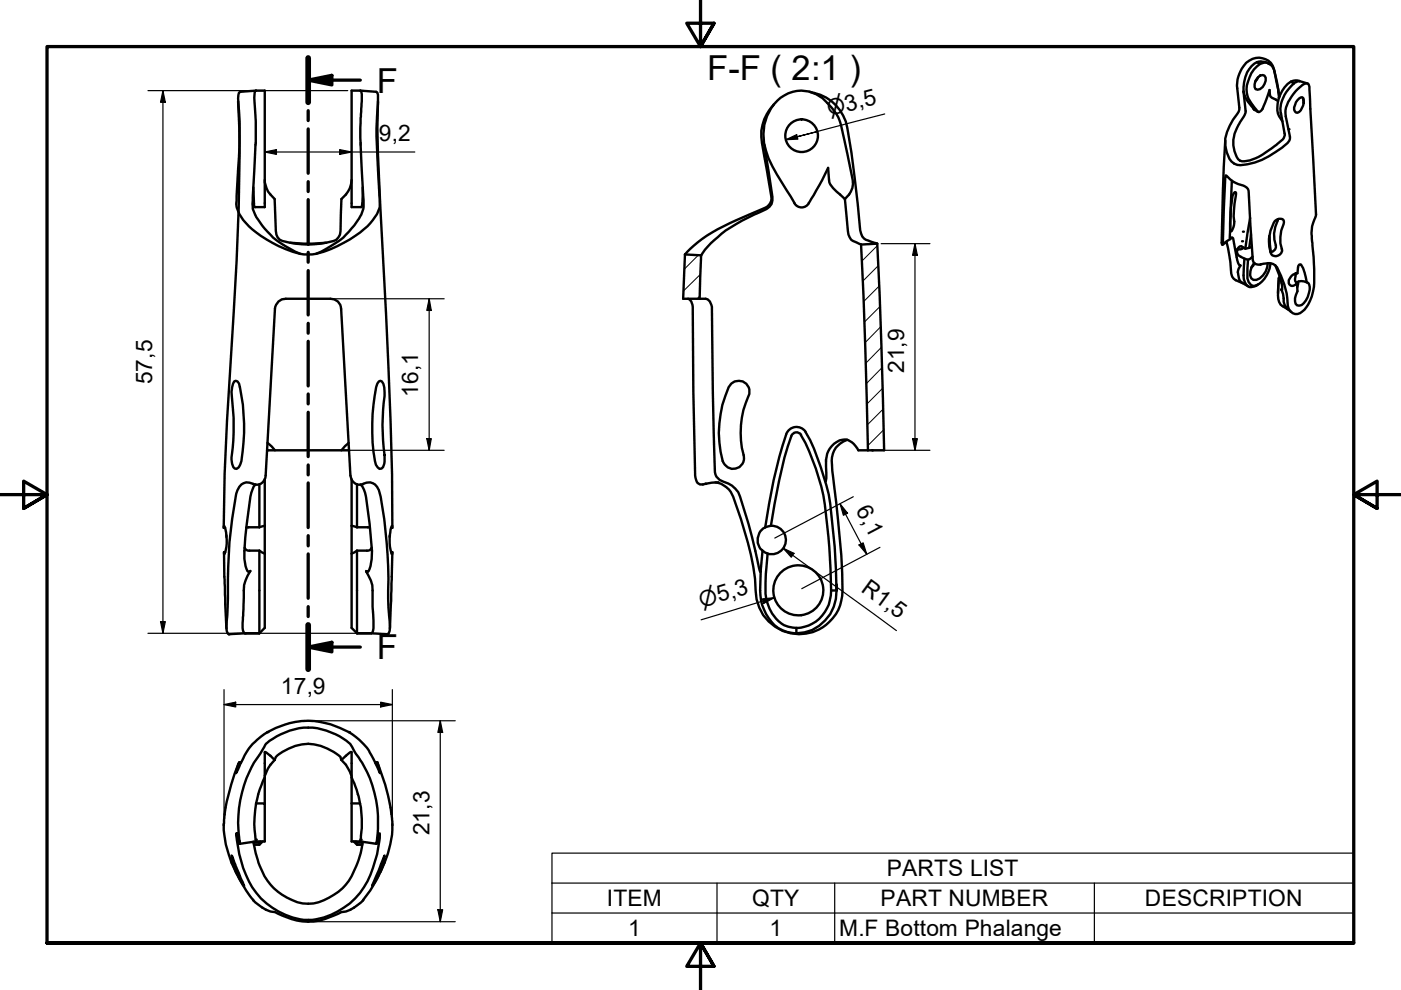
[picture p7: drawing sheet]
<svg xmlns="http://www.w3.org/2000/svg" width="297mm" height="210mm" viewBox="0 0 297 210" stroke-linecap="round" stroke-linejoin="round" font-family="sans-serif">
<!-- layer: Hatch (ISO) -->
<g fill="none" stroke="#000" stroke-width=".21">
<path d="M148.1 54.1l-3 3M148.5 58.1l-3.6 3.6M186.1 52l-3.3 3.3M186.2 56.3l-3.3 3.3M148.3 62.8l-.5 .5M186.4 60.6l-3.3 3.3M186.6 64.9l-3.3 3.4M186.8 69.3l-3.3 3.3M186.9 73.6l-3.3 3.4M187 77.9l-3.3 3.4M187.1 82.3l-3.3 3.4M187.3 86.7l-3.4 3.4"/>
<path d="M187.4 91.1l-3.4 3.4"/>
</g>
<!-- layer: Visible (ISO) -->
<g fill="#000">
<circle cx="268.9" cy="13.4" r=".25"/>
<circle cx="269.1" cy="13.6" r=".25"/>
<circle cx="273.2" cy="27.4" r=".25"/>
<circle cx="259.8" cy="51.5" r=".25"/>
<circle cx="262.3" cy="52.9" r=".25"/>
<circle cx="263.3" cy="51.2" r=".25"/>
<circle cx="263.5" cy="49.1" r=".25"/>
<circle cx="149.5" cy="102.6" r=".25"/>
<circle cx="48.5" cy="134.5" r=".25"/>
<circle cx="51.9" cy="134.3" r=".25"/>
<circle cx="82.1" cy="134.5" r=".25"/>
<circle cx="56.7" cy="155.2" r=".25"/>
<circle cx="74" cy="155.2" r=".25"/>
<circle cx="50.7" cy="161.6" r=".25"/>
<circle cx="54.2" cy="178" r=".25"/>
<circle cx="76.5" cy="178" r=".25"/>
<circle cx="79.9" cy="161.6" r=".25"/>
</g>
<g fill="none" stroke="#000" stroke-width=".51">
<path d="M54.3 19.2l-3.4 .3a2.31 2.31 0 0 0-.4 2.3 75.1 75.1 0 0 1 0 14.1l-.3 5.7a6.1 6.1 0 0 0 1.9 5.7 24.3 24.3 0 0 0 12.4 6.6 12.5 12.5 0 0 0 7.1-1.7 19.1 19.1 0 0 0 8.3-6.8 6.2 6.2 0 0 0 .6-3.8l-.4-5.7a114.3 114.3 0 0 1 0-15.8l-.1-.4-.2-.2-3.4-.3M54.3 19.2h1.8v24.7h-2.1l-.3-4.2M54.3 19.2l-.3 .1-.1 1.4 .3 4a97.9 97.9 0 0 1-.3 11.5l-.3 6.3a5.8 5.8 0 0 0 1.1 4.1 17 17 0 0 0 7.9 6.8l1.1 .4M76.4 19.2h-1.9v24.7h2.1l.1-.2a11.3 11.3 0 0 0 .2-4M76.4 19.2l.1 .1a17.9 17.9 0 0 1 0 5.2v.5a93.5 93.5 0 0 0 .2 11.2l.3 5.6a7.1 7.1 0 0 1-1.9 6 18.2 18.2 0 0 1-8.1 6M171.6 19.5a9.4 9.4 0 0 1 8 7.6 262.3 262.3 0 0 1 2.8 21.7 2.52 2.52 0 0 0 2.2 2.4l1.4 .5M263.7 19.5a8.9 8.9 0 0 0 2.2 3.8l.9 .4M266.5 13.2l.5-.1h1.2l.8 .3M266.5 13.2a5.8 5.8 0 0 0-2.8 5.3v1M266.5 13.2l.6 .4M266.6 16.5l.5-.5 .6-.1 .4 .1a2.05 2.05 0 0 1-1 2.9l-.5 .1-.4-.1a2.14 2.14 0 0 1 .4-2.4zM266.8 16.4l-.7 .9"/>
<path d="M273.7 17.3l.6 .4M274.3 17.7a7 7 0 0 0-2.7 6.3l.8 4.6a2.65 2.65 0 0 1-1.6 1.9l-.5 .5a14.3 14.3 0 0 1-6.5 3.2 1.42 1.42 0 0 1-1.6-1 7.3 7.3 0 0 1 .7-7.3l1.2-2.1-.4-4.3M275.5 17.2l-1.2 .5M275.5 17.2a2.63 2.63 0 0 0-3.1 1.3 6.3 6.3 0 0 0-1.2 6.2l.7 1.1M275.5 17.2l1.7 .5M275.5 17.2h.1M50.5 21.5a300.6 300.6 0 0 1-.3 33.8l-2.1 33.9-.5 11.3-.2 11.2M56.1 38.1v.5a6 6 0 0 0 2.1 3.6l.3 6.8a2.08 2.08 0 0 0 1.4 2.1 18.9 18.9 0 0 0 11.4-.3l.8-1 .1-.8 .2-6.8a5.3 5.3 0 0 0 2.1-4.1M80.1 21.5l-.1 5.6 .1 5.7 .5 11.2a1670 1670 0 0 1 2.5 56.5l.1 11.2M162.1 30.7l1.7 11.1a2.29 2.29 0 0 1-1.2 2.5l-1.9 .9a30.4 30.4 0 0 0-11.2 7.7l-.8 1.2M164.1 22.1a9.6 9.6 0 0 0-2.6 8.2l2 11.3a2.22 2.22 0 0 1-1.4 2.5l-3 1.3a40.9 40.9 0 0 0-12.1 6.8l-1.8 1.7M164.8 21.4a7.1 7.1 0 0 1 10.7 .5 9.7 9.7 0 0 1 3.2 6.3l2.1 9.9a4.1 4.1 0 0 1-1.7 4.1l-1-1a6.9 6.9 0 0 1-2.3-2.6l-.2-3-1.3 2.6-2.6 4.5a1.8 1.8 0 0 1-1.5 1.3 1.8 1.8 0 0 1-1.8-.9l-.7-1.3a31.9 31.9 0 0 1-5.7-11.5 10.2 10.2 0 0 1 2.8-8.9z"/>
<path d="M261.2 38.3l-.5 12.1 .2 .3 .3-.4 .2 .2 .4 2a9.7 9.7 0 0 0 1 3.7l.2 .1a2.88 2.88 0 0 0 .4 3.7l1.3 .7M271.1 20.8l-.1-1.7-.6-3.1a2.83 2.83 0 0 0-2.2-2.8 4.9 4.9 0 0 0-3.6 4.1 4.7 4.7 0 0 0 .7 4.6l1.3 1.8a.89 .89 0 0 0 1.2-.9l1.4-3.7 .2 1.4 1.6 .9M271.3 20.5l-1.2-6a3.6 3.6 0 0 0-3-2.2 3.6 3.6 0 0 0-3.4 1.6 6.8 6.8 0 0 0-1.4 4.8l.5 4.1-.2 .9a14.5 14.5 0 0 0-2.8 5.7 7 7 0 0 0 1.3 4.9 3.1 3.1 0 0 0 3.4 .5 17.6 17.6 0 0 0 8.9-5l.1-.8-.9-4.3a6.9 6.9 0 0 1 2.6-5.9 2.85 2.85 0 0 1 2-1.1 1.07 1.07 0 0 1 .4 1.2l1.4 27a9.4 9.4 0 0 0-.7 6.1l.3 3.9a14 14 0 0 1-1.2 8.7 3.4 3.4 0 0 1-2.8 2 2.25 2.25 0 0 1-1.6-2.4 15.4 15.4 0 0 0-2.2-7.5 2.98 2.98 0 0 0-3.6-.6 1.26 1.26 0 0 1-1.6-.9l-.9-14.7a1.56 1.56 0 0 0-1.1-1.2 7.2 7.2 0 0 1-3.7-2.1l-.4 7.4-.2 6.9-.2 .4v-.1a376 376 0 0 1 .7-22M275.1 21.2l.4-.3 .6-.3a2.35 2.35 0 0 1-1 3.3l-.3-.1a1.14 1.14 0 0 1-.2-1.5zM276.3 20.8l.1 1M61.5 51.5l2.9 .2 4.8-.2M145.2 53.9l-.4 9.4h4.8a1.91 1.91 0 0 1 1.3 2.2l.2 17.4 .4 15.3a3.4 3.4 0 0 0 1.1 3.6 7.3 7.3 0 0 1 3.9 2.6 112.6 112.6 0 0 1 4.5 16.2l.2 .7 .1-.2M145.2 53.9l3.5 .2M148.7 54.1l-.4 9.2M179.1 42.2l.7 6.8a2.49 2.49 0 0 0 1.8 2.4l1 .5M182.6 51.9l.9 21.6 .5 22M186 51.7l.9 21.7 .6 22.1h-5.5l-.3-.5a2.91 2.91 0 0 0-4.3-1.3 5.1 5.1 0 0 0-2.3 5.3 6.9 6.9 0 0 1 0 3l-.1 .1"/>
<path d="M186 51.7l-3.4 .2M260 51.2l.9 4.3 .1 1.7a2.1 2.1 0 0 0 1 2.2l1.5 .6M260.8 50.7l-1.6 1.2M261.6 40.9l.2-.2 .3 .2a29.4 29.4 0 0 0-.5 6.9l-.6 1.3a15.7 15.7 0 0 1 0-5.1 5.4 5.4 0 0 1 .6-3.1zM263.7 52.5a.96 .96 0 0 1-1.3 .2M263.8 54.8l-.1 1.9a4.4 4.4 0 0 0 .6 3.7 1.68 1.68 0 0 0 2.5-.1M264.6 55.1l-.1 2.7a2.55 2.55 0 0 0 1.2 2.8 3.6 3.6 0 0 0 2.8-2.2l.7-1.5 .2-1M264.9 52.5l-.9 .2-.8-.5a1.14 1.14 0 0 0-.9 1.1 1.14 1.14 0 0 0 .8 1.2l1.5 .6M265 46.2l-1 6.5M265.2 49.8l-.3 2.7M265.4 52.4l-.5 .1M265.6 54.4l-1 .7"/>
<path d="M265.9 55.8a3.2 3.2 0 0 0-.6 3.2 1.65 1.65 0 0 0 2.5-.6l.6-.8 .4-1.8M266 55.9l-.7 .8M269.1 50.2l.2 3M269.1 50l.3 3.3M270.3 46.8a1.29 1.29 0 0 1 1.9-.1v.4a8.6 8.6 0 0 0-.4 6.1 1.36 1.36 0 0 1-.9 1 1.36 1.36 0 0 1-1.4-.4 7.9 7.9 0 0 1 .8-7zM270.4 56.2a11.1 11.1 0 0 1 1.4 5.2l-.1-.1 .4 1.5a3.3 3.3 0 0 0 1.6 3.3M271 46.5a7.8 7.8 0 0 0-.5 5.5 1.27 1.27 0 0 1-1.1 1.5M271.1 58.9l-.1 3.2M271.1 59.1l-.1 1.8a4.9 4.9 0 0 0 .5 3.7l1.6 1M271.3 58.8l-.2 .3 .4 .2M274.7 57.9v.6a1.2 1.2 0 0 0 .3 1.5l-.2 .3a.9 .9 0 0 1-1.3 .1 .9 .9 0 0 1-.1-1.3l.8-.9 .9-.3 .2-1.5 .4-.4a4.8 4.8 0 0 1 1.2 2.8l.2 1.1M275.3 59.7l-.3 1.2"/>
<path d="M277.1 59.9a1.27 1.27 0 0 1 .6 1.5 4.9 4.9 0 0 1-1.7 3.3h-1a1.9 1.9 0 0 1-.2-2.2l.3-.7-.1-1.8M277.1 59.9a1.98 1.98 0 0 0-2.2 .1M145.9 63.3a1.88 1.88 0 0 1 1 2.2l.1 17.7 .4 18.1a1.4 1.4 0 0 0 2.1 1.3l2.8-.3M49.7 80.9l.3-.2 .4 .2 .3 .4a39.2 39.2 0 0 1 .2 17.2l-.3 .6-.4 .3-.4-.1a3.7 3.7 0 0 1-.7-2.8 54.6 54.6 0 0 0 0-13.4l.3-1.7zM56.6 95.5h17.4M56.7 93.9l1.6 1.6M73.9 93.9l-1.5 1.6M80.3 80.9l.3-.2 .4 .2a4.7 4.7 0 0 1 .5 3.1 58.1 58.1 0 0 0 0 13.4 2.35 2.35 0 0 1-.6 1.9l-.4 .1-.8-.9a40.5 40.5 0 0 1 .3-17.2zM155.1 81.3a2.29 2.29 0 0 1 2.9-.1 2.29 2.29 0 0 1 .7 2.8 19.3 19.3 0 0 0-1 13 2.3 2.3 0 0 1-1.9 2.4 2.3 2.3 0 0 1-2.6-1.6 23.7 23.7 0 0 1 1.3-15.7zM166.7 92.1a100.9 100.9 0 0 0-4.5 19.7M167.8 92.5a74.8 74.8 0 0 0-3.6 14.4l-.8 4.6M169.8 92.2a45.2 45.2 0 0 1 5.6 19.3 112.5 112.5 0 0 1 .7 14.8 7.3 7.3 0 0 1-9.9 6.3 8.4 8.4 0 0 1-3.9-7.5l.1-3.4 .4-4.3"/>
<path d="M169.8 92.2a1.17 1.17 0 0 0-2 .2M170.8 91.5a51.7 51.7 0 0 1 5.2 15.3l1 9.2 .4 9.2h-1.2M170.8 91.5a2.32 2.32 0 0 0-4.1 .5M179.6 93.3a4.6 4.6 0 0 0-3.2 5.4l.4 4.3a222.2 222.2 0 0 1 1.8 22.3 9.2 9.2 0 0 1-9.2 9.2 9.2 9.2 0 0 1-9.2-9.2 50 50 0 0 0-3.1-15.2l-1.7-4.8a4.8 4.8 0 0 0-3.7-3M184.9 95.5h.1M47.5 117.2l.5 16.1M47.8 111.9h-.4l.1-.4a8.7 8.7 0 0 1 .1 6l-.1-.4h.3M48 113.5v.3M51.9 116.1a.9 .9 0 0 0 1 .6h2.1M54.2 102.7a5.7 5.7 0 0 0-1.1 2.6 78.9 78.9 0 0 0-1.3 13.2 3.6 3.6 0 0 0 1 2.8l.3-.2a7.7 7.7 0 0 0-1.4 5.7l-.2 4.1a7.1 7.1 0 0 0 .3 3.3l3.2 .1M55 116.7l1.1 .7M55 116.7v17.6"/>
<path d="M55 102.7v9.1M55 111.8l-2.8 .1M56.1 111.5l-1.1 .3M56.1 117.4v15.7l-1.1 1.2M56.1 101.6v15.8M74.5 111.5l1.2 .3M74.5 117.4v15.7l1.2 1.2M74.5 101.6v15.8M75.7 116.7l-1.2 .7M75.7 102.7v9.1M75.7 116.7v17.6M75.7 111.8l2.7 .1"/>
<path d="M76.5 102.7a5 5 0 0 1 1.1 2.6 86.3 86.3 0 0 1 1.2 13.2 3.6 3.6 0 0 1-.9 2.8l-.3-.2a8.2 8.2 0 0 1 1.4 5.9l.2 5.8a1.94 1.94 0 0 1-.5 1.5h-3M78.8 116.1a.9 .9 0 0 1-1 .6h-2.1M82.7 113.5l-.1 .3M82.9 111.9h.3v-.4a8.4 8.4 0 0 0-.2 5.9l.1 .1 .1-.4h-.3M83.2 117.2l-.5 16.1M161.7 116.7l-.4 4.2a19.3 19.3 0 0 0 .3 7.4 8.5 8.5 0 0 0 4.3 5.3 8 8 0 0 0 10.1-3.4 10.4 10.4 0 0 0 1.4-6.3v1.3M162.2 111.8a3 3 0 0 0-1.6 3 3 3 0 0 0 2.2 2.6M163.4 111.5l-1.2 .3M163.5 111.5a3 3 0 0 1 3.1 3.4 3 3 0 0 1-3.9 2.5M55 134.3l-6.5 .2-.2-.2a7.6 7.6 0 0 1-.1-3.9l.1-1.6a127.1 127.1 0 0 1 1.8-24.2 2.93 2.93 0 0 1 2.1-2.3l1.1 .2a1.95 1.95 0 0 0 3-1.7l2-35.3a2.35 2.35 0 0 1 2.3-2.2h9.4a2.17 2.17 0 0 1 2.3 2.2l2 35.3a1.98 1.98 0 0 0 3 1.7 2.32 2.32 0 0 1 3.2 2.1 99.4 99.4 0 0 1 1.8 22.4l.2 3.4a7.6 7.6 0 0 1-.1 3.9l-.3 .2-6.4-.2M168.8 133.1v1.2M56.4 157.7a13.2 13.2 0 0 1 17.1-.6l.7 .6 .8 1.3a25.5 25.5 0 0 1 4.8 19.9l.7-2.1a23.5 23.5 0 0 1-4.2 12.5 14.9 14.9 0 0 1-11.8 5.7 15.6 15.6 0 0 1-12.9-10.9l-.9-3-.6-3.9 .1-.5 .6 2.2a26.2 26.2 0 0 1 4.8-19.9z"/>
<path d="M50.5 162a37.8 37.8 0 0 0-3 11.8v.4a14.4 14.4 0 0 0 1 6.8 31.2 31.2 0 0 0 5.7 10.4 7.9 7.9 0 0 0 4.3 2.1 12.8 12.8 0 0 0 11.5 .9l1.6-.6a2.18 2.18 0 0 1 1.7-.5 8.9 8.9 0 0 0 4.4-3.5 30 30 0 0 0 5.4-12.8v-3.5a43.1 43.1 0 0 0-3-11.5M51.1 161.8l-.4-.2-.2 .3-.5 2 .7-1.4a13.7 13.7 0 0 1 9.7-8.9 16.4 16.4 0 0 1 17.7 5.4l2.5 4.9-.5-2.1-.2-.2-.3 .2M53.7 178.5a18.1 18.1 0 0 0 4.3 9.8 12 12 0 0 0 7.3 3.3 11.9 11.9 0 0 0 10.5-8.7l.7-2 .4-2.4M54.2 178.4l-3.4 .5M54.3 170.3a25.5 25.5 0 0 0-.1 8.1M54.3 170.3h1.8v8.1h-1.9M55 178.7v.4M55.2 178.4l-.2 .3h-1.3M55.7 178.4l-.7 .7h-1.2M56.1 164.8v5.5M58.2 161.1l.3-.6a10.3 10.3 0 0 1 8.1-2.7 11.6 11.6 0 0 1 5.6 2.7l.2 .6M58.2 161.1a9.9 9.9 0 0 0-2.1 3.4"/>
<path d="M58.2 161.1l-.9-.9-.8-.7h-.4v5.3l-1 2.6-.8 2.9M72.4 161.1a9.3 9.3 0 0 1 2.1 3.4M72.4 161.1l.9-.9a1.39 1.39 0 0 1 1.2-.7v5.3M74.5 164.8l.2 .3a18.8 18.8 0 0 1 1.6 5.2M74.5 164.8v5.5M74.5 170.3v8.1h1.9M74.5 170.3h1.8M75 178.4l.7 .7h1.1M75.4 178.4l.3 .3h1.2M75.7 178.7v.4M76.3 170.3a23.5 23.5 0 0 1 .2 7.6l-.1 .5M76.4 178.4l3.4 .5"/>
<path d="M49.1 181.4l2.7 6.5a24.5 24.5 0 0 1-2.7-5.4l.4 .7zM49.5 183.2h.3M80.8 183.2h.4M81.5 181.4l-.3 1.8 .3-.7a25.6 25.6 0 0 1-2.6 5.4z"/>
<circle cx="170" cy="28.8" r="3.5"/>
<circle cx="169.3" cy="125.2" r="5.3"/>
</g>
<!-- layer: Section Line (ISO) -->
<g fill="none" stroke="#000" stroke-width=".7">
<path d="M65.3 17l5.1-1v2zM65.3 12.3v9.4M65.3 17h11.1M65.3 23.5v2.1M65.3 27.3v9.4M65.3 38.5v2.1M65.3 42.3v9.5M65.3 53.5v2.1M65.3 57.4v9.4M65.3 68.6v2M65.3 72.4v9.4M65.3 83.5v2.1"/>
<path d="M65.3 87.4v9.4M65.3 98.6v2.1M65.3 102.4v9.5M65.3 113.6v2.1M65.3 117.4v9.4M65.3 137.2l5.1-1v2zM65.3 128.6v2.1M65.3 132.5v9.4M65.3 137.2h11.1"/>
</g>
<path d="M65.3 12.3v9.4M65.3 132.5v9.4" fill="none" stroke="#000" stroke-width="1.2"/>
<path d="M65.3 17l5.1-1v2zM65.3 137.2l5.1-1v2z" fill="#000"/>
<!-- layer: Symbol (ISO) -->
<path d="M117 187.2v-6.3h170v6.3M117 187.2h170v6.4M117 187.2v12.7h170v-6.3M117 193.6h170M152 187.2v12.7M177 187.2v12.7M232 187.2v12.7" fill="none" stroke="#000" stroke-width=".25"/>
<!-- layer: Border (ISO) -->
<path d="M148.5 -.1v10l-2.9-5h5.8l-2.9 5 2.9-5M0 104.9h10l-5-2.9v5.8l5-2.9-5 2.9M297 104.9h-10l5-2.9v5.8l-5-2.9 5 2.9M10 199.9v-190h277v190h-277h277M151.4 204.9l-2.9-5 2.9 5h-5.8l2.9-5v10" fill="none" stroke="#000" stroke-width=".7"/>
<!-- layer: Dimension (ISO) -->
<g fill="none" stroke="#000" stroke-width=".25">
<path d="M31.4 19.2h42.3M34.5 19.2l.6 2.5h-1.1zM34.5 19.2v115.1M56.1 32.2l2.5-.5v1zM56.1 32.2h31.8M72 31.7l2.5 .5-2.5 .5zM166.6 29.6l2.3-1.1 .3 1zM169 29l-2.4 .6M187.6 24.2l-18.6 4.8 4.3-1.1M186.8 51.7h10.4M194 51.7l.5 2.4h-1zM194 51.7v43.8"/>
<path d="M66.1 63.3h28.1M91 63.3l.4 2.5h-.9zM91 63.3v32.2M66.1 95.5h28.1M90.5 93h.9l-.4 2.5zM184.8 95.5h12.4M193.5 93h1l-.5 2.5zM166.1 116.2l2.2 1.1-.5 .8zM166.1 116.2l24 17.5M178.1 106.8l1.6 2-.9 .5zM178.1 106.8l5.7 10.7M180.9 105.3l-16.6 8.8"/>
<path d="M182.1 115.5l.9-.4 .8 2.4zM186.6 116l-16.6 8.8M31.4 134.3h46.5M34 131.8h1.1l-.6 2.5zM161.7 127l2.5-.3-2.3 1.2zM164.2 126.7l-15.5 4.7M47.5 149.4l2.5-.5v1zM47.5 149.4h35.7M47.5 146.2v28.2M66.1 152.8h30.4M80.7 148.9l2.5 .5-2.5 .5zM83.2 146.2v28.1"/>
<path d="M93.3 152.8l.6 2.5h-1.1zM93.3 152.8v42.6M66.1 195.4h30.4M92.8 192.9h1.1l-.6 2.5z"/>
</g>
<g fill="#000">
<path d="M34.5 19.2l.6 2.5h-1.1zM56.1 32.2l2.5-.5v1zM72 31.7l2.5 .5-2.5 .5zM166.6 29.6l2.3-1.1 .3 1zM194 51.7l.5 2.4h-1zM91 63.3l.4 2.5h-.9zM90.5 93h.9l-.4 2.5zM193.5 93h1l-.5 2.5zM166.1 116.2l2.2 1.1-.5 .8zM178.1 106.8l1.6 2-.9 .5zM182.1 115.5l.9-.4 .8 2.4zM34 131.8h1.1l-.6 2.5z"/>
<path d="M161.7 127l2.5-.3-2.3 1.2zM47.5 149.4l2.5-.5v1zM80.7 148.9l2.5 .5-2.5 .5zM93.3 152.8l.6 2.5h-1.1zM92.8 192.9h1.1l-.6 2.5z"/>
</g>
<g font-size="7.3">
<text x="149.9" y="17.1">F-F ( 2:1 )</text>
<text x="79.9" y="19.7">F</text>
<text x="79.9" y="139.8">F</text>
</g>
<g font-size="4.8">
<text x="80.3" y="29.9">9,2</text>
<text x="32.3" y="81.5" transform="rotate(-90 32.3 81.5)">57,5</text>
<text x="191.7" y="79.2" transform="rotate(-90 191.7 79.2)">21,9</text>
<text x="88.6" y="84.2" transform="rotate(-90 88.6 84.2)">16,1</text>
<text x="181.4" y="108.1" transform="rotate(62 181.4 108.1)">6,1</text>
<text x="182.4" y="125.3" transform="rotate(36 182.4 125.3)">R1,5</text>
<text x="59.6" y="147.1">17,9</text>
<text x="91.1" y="177.1" transform="rotate(-90 91.1 177.1)">21,3</text>
<text x="188" y="185.8">PARTS LIST</text>
<text x="128.7" y="192.2">ITEM</text>
<text x="159.4" y="192.2">QTY</text>
<text x="186.7" y="192.2">PART NUMBER</text>
<text x="242.8" y="192.2">DESCRIPTION</text>
<text x="133.2" y="198.5">1</text>
<text x="163.1" y="198.5">1</text>
<text x="177.9" y="198.5">M.F Bottom Phalange</text>
</g>
<g font-size="4.6">
<text x="175.8" y="24.7" transform="rotate(-15 175.8 24.7)">⌀3,5</text>
<text x="148.7" y="128.8" transform="rotate(-17 148.7 128.8)">⌀5,3</text>
</g>
</svg>
